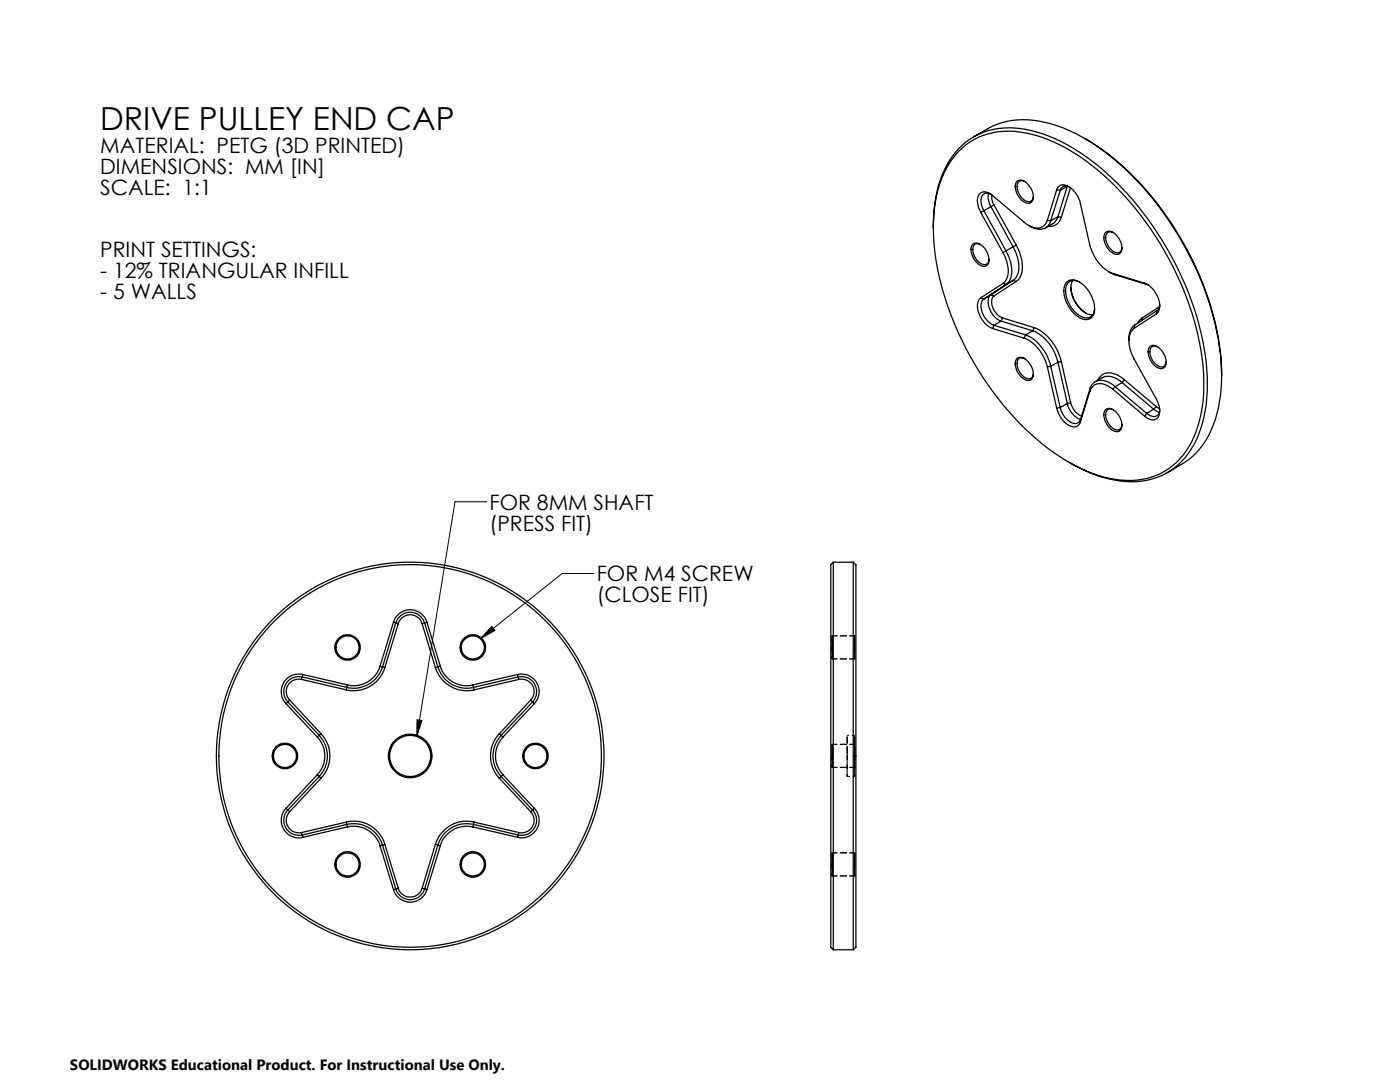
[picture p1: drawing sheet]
<svg xmlns="http://www.w3.org/2000/svg" width="279mm" height="216mm" viewBox="0 0 279 216" stroke-linecap="round" stroke-linejoin="round" font-family="sans-serif">
<path d="M97.2 100.1h-6.4l-7.6 46.9M118.5 114.4h-6.3l-16.4 13.1M98.1 125l.7 .8-3 1.7zM83.2 143.6l1 .2-1 3.2z" fill="none" stroke="#000" stroke-width=".2"/>
<path d="M98.1 125l.7 .8-3 1.7zM83.2 143.6l1 .2-1 3.2z" fill="#000"/>
<g fill="none" stroke="#000" stroke-width=".25">
<path d="M191.3 30.2a14.2 14.2 0 0 1 13.4-3.7 33.1 33.1 0 0 1 15.4 8.3 62 62 0 0 1 20 38.3 27.4 27.4 0 0 1-2.8 15.9 13.5 13.5 0 0 1-13.8 6.8 30.3 30.3 0 0 1-15.3-7.1 61.9 61.9 0 0 1-21.7-39 26.9 26.9 0 0 1 2.9-17.1zM194.3 27.3l2.8-1.6a16 16 0 0 1 12.8-1 39.2 39.2 0 0 1 16.6 10.9 63 63 0 0 1 17.1 35.1l.2 4.3M197.3 38.6v1.3l.5 1.3M197.7 38.7a1.26 1.26 0 0 0-1.3 0 1.26 1.26 0 0 0-.6 1.2l.2 1.3 .4 .9M197.9 38.9l.1 1.2 .4 .8M202.8 36.3a1.44 1.44 0 0 1 2.2 .4 3.2 3.2 0 0 1 1 3.5l-.2 .2a1.97 1.97 0 0 1-2.5-1.2 2.78 2.78 0 0 1-.5-2.9zM204.5 36.2a.96 .96 0 0 0-1.1 0 .96 .96 0 0 0-.4 1 3.2 3.2 0 0 0 2.3 3.1 .97 .97 0 0 0 .9-1.1M210.9 37.9a1.4 1.4 0 0 1 2.2-.8 5.4 5.4 0 0 1 2.5 3.5l1.9 8.3a8.2 8.2 0 0 0 4.6 5.7M210.9 37.9l-1.9 6.1M210.9 37.9l.7 .1M211.6 38l-1.9 6.1M213 37.1l-1.4 .9"/>
<path d="M213 37.1l-1.9 6.2M213 37.1v.1M213.4 37.3a1.15 1.15 0 0 0-1.8 .7M213.6 37.5l-1.8 5.9M216.4 27.6a53.3 53.3 0 0 1 19.1 19.8 55.4 55.4 0 0 1 8.3 27.6M186.3 45.4a22.9 22.9 0 0 1 4.4-15 14 14 0 0 1 14-4.6 34.6 34.6 0 0 1 16.7 9.2 63.1 63.1 0 0 1 19.3 37.3 28.6 28.6 0 0 1-2.4 16.3 14 14 0 0 1-15.8 7.2 27 27 0 0 1-9.2-3.6M194.2 48.7a1.78 1.78 0 0 1 2.3 .8 3.2 3.2 0 0 1 .6 3.3 1.41 1.41 0 0 1-2.1-.4 3.2 3.2 0 0 1-1-3.5zM195.7 48.8a1.04 1.04 0 0 0-1.3 .1 1.04 1.04 0 0 0-.2 1.2 3.1 3.1 0 0 0 2.3 2.7l.6-.3 .3-.7M195.7 42.4a3.5 3.5 0 0 1-.2-3.7 1.8 1.8 0 0 1 2.6 .3l6.3 5.3a3.1 3.1 0 0 0 4 .7l.6-1M195.7 59.4a2.68 2.68 0 0 0-.2 3.5 4.7 4.7 0 0 0 2.6 2.6M195.7 42.4l4.5 8M195.7 59.4l.7 .3"/>
<path d="M196.4 59.7a2.76 2.76 0 0 0 .1 3.6l.9 1 1 .6M196.4 42.1l-.7 .3M196.4 42.1l4.4 8M197.8 58.8a2.46 2.46 0 0 0-.1 3.2l1.1 1.5 1 .6M197.8 41.2l-1.4 .9M197.8 41.2l4.4 8M197.8 58.8l-1.4 .9M197.8 58.8l.6 .3M198.4 59.1a2.4 2.4 0 0 0 .1 3.1l.9 .9 .7 .3M198.4 40.9l4.4 8M198.4 40.9l-.6 .3M200.2 50.4a5.7 5.7 0 0 1 .5 5.6l-.5 .6"/>
<path d="M200.2 56.6l-4.5 2.8M200.2 56.6l.6 .2M200.8 50.1a6.8 6.8 0 0 1 .8 5.7l-.8 1M200.8 50.1l-.6 .3M200.8 56.8l-4.4 2.9M202.2 49.2a6.8 6.8 0 0 1 .8 5.8l-.8 1M202.2 49.2l-1.4 .9M202.2 56l-1.4 .8M202.2 56l.6 .2M202.2 56l-4.4 2.8M202.8 48.9a7.5 7.5 0 0 1 .8 6.3l-.8 1M202.8 56.2l-4.4 2.9"/>
<path d="M202.8 48.9l-.6 .3M209 44l.7 .1M209.7 44.1a2.33 2.33 0 0 1-3.5 1.3l-.9-.4M211.1 43.3l-.6 1.1-1.9 1.1M211.1 43.3l-1.4 .8M211.1 43.3l.7 .1M211.8 43.4a2.41 2.41 0 0 1-2.6 1.8M213 56.2a2.31 2.31 0 0 1 2.9 .4 6.5 6.5 0 0 1 2.4 6.1 1.92 1.92 0 0 1-3.2 .4 6 6 0 0 1-2.6-6.3zM213.7 57.3a7 7 0 0 0 3 5.2M214.1 56a4.9 4.9 0 0 0 1.2 5.3 3.5 3.5 0 0 0 2.8 1.5M215.5 56.3a1.77 1.77 0 0 0-2-.1 1.77 1.77 0 0 0-.8 1.8 5.9 5.9 0 0 0 3.8 5.4 1.67 1.67 0 0 0 1.9-1.9M220.5 46.5a1.44 1.44 0 0 1 2.2 .3 3.2 3.2 0 0 1 1 3.6 1.25 1.25 0 0 1-1.9-.1 3.4 3.4 0 0 1-1.3-3.8z"/>
<path d="M221.2 54.2l1.3 .6M222.1 54.6l6.3 1.9M222.1 54.6l.4 .2M222.2 46.4a.96 .96 0 0 0-1.1 0 .96 .96 0 0 0-.4 1 3.2 3.2 0 0 0 2.3 3 .97 .97 0 0 0 .9-1M222.5 54.8l6.3 2M228.4 56.5a5.1 5.1 0 0 1 3 5.3l-.6 .8M228.4 56.5l.4 .3M228.8 56.8l.4 .1M198.1 65.5l6.3 2M198.4 64.9l6.3 1.9M198.4 64.9l-.3 .6M199.8 64.1l6.3 1.9"/>
<path d="M199.8 64.1l-1.4 .8M200.1 63.4l6.3 2M200.1 63.4l-.3 .7M202.8 71.6a1.44 1.44 0 0 1 2.2 .4 3.2 3.2 0 0 1 1 3.5 1.2 1.2 0 0 1-1.9 0 3.4 3.4 0 0 1-1.3-3.9zM204.4 67.5a8.2 8.2 0 0 1 4.6 5.7M204.5 71.6a.96 .96 0 0 0-1.1-.1 .96 .96 0 0 0-.4 1.1 3.2 3.2 0 0 0 2.3 3 .97 .97 0 0 0 .9-1.1M204.7 66.8a8.9 8.9 0 0 1 5 6.3M204.7 66.8l-.3 .7M206.1 66a8.8 8.8 0 0 1 5 6.3M206.1 66l-1.4 .8M206.4 65.4a9.5 9.5 0 0 1 5.4 6.7M206.4 65.4l-.3 .6"/>
<path d="M209 73.2l1.9 8.3M209.7 73.1l-.7 .1M209.7 73.1l1.9 8.2M211.1 72.3l-1.4 .8M211.1 72.3l1.9 8.2M211.8 72.1l1.9 8.3M211.8 72.1l-.7 .2M217.5 78.1l-1.9 6.1M217.5 77.6v.5M217.5 77.6l-1.8 6.1M218.6 76.2a4.1 4.1 0 0 1 2.5-1.1l1.4 .3 1.4 .9M222.1 77.7a3.1 3.1 0 0 0-3.9-.7l-.7 1.1"/>
<path d="M222.1 77.7l6.3 5.3M222.5 77.2a3.3 3.3 0 0 0-4.3-.8l-.7 1.2M222.5 77.2l6.3 5.3M222.5 77.2l-.4 .5M223.9 76.3l6.4 5.4M223.9 76.3l-1.4 .9M224.4 75.8a4.3 4.3 0 0 0-4.2-1.2l-.6 .5-.5 .7M224.4 75.8l6.3 5.3M224.4 75.8l-.5 .5M226.3 65.5a3.5 3.5 0 0 0-.9 3.7l.9 2.4 4.5 8.1a3.6 3.6 0 0 1 .2 3.7 1.79 1.79 0 0 1-2.6-.4M226.4 64.9a3.5 3.5 0 0 0-1.1 3.1M226.4 64.9l-.1 .6"/>
<path d="M228 63.4l-.9 1.1M228 63.4l-.1 .6M229.4 69.3a1.44 1.44 0 0 1 2.2 .3 3.3 3.3 0 0 1 .9 3.6 1.4 1.4 0 0 1-2.2-.4 3.2 3.2 0 0 1-.9-3.5zM230.8 62.6l-4.5 2.9M230.9 62l-.1 .6M230.9 62l-4.5 2.9M231 69.2a1.04 1.04 0 0 0-1.2 .1 1.04 1.04 0 0 0-.3 1.3 3.2 3.2 0 0 0 2.3 2.6 .97 .97 0 0 0 .9-1M231.4 61.2l-3.4 2.2M231.5 60.8l-.1 .5-.5 .7M243.8 75a23.9 23.9 0 0 1-3.8 13.8 13.1 13.1 0 0 1-4.2 3.9l-2.9 1.6M210.9 81.5a4.5 4.5 0 0 0 3.6 3.7 1.25 1.25 0 0 0 1.1-1M211.6 81.3a3.9 3.9 0 0 0 3 3.2 1.1 1.1 0 0 0 1.1-.8"/>
<path d="M211.6 81.3l-.7 .2M213 80.5a4.3 4.3 0 0 0 2.7 3.2M213 80.5l-1.4 .8M213.7 80.4a3.6 3.6 0 0 0 2.2 2.6M213.7 80.4l-.7 .1M215.7 83.7l-.1 .5M220.5 81.9a1.4 1.4 0 0 1 2.2 .3 3.2 3.2 0 0 1 1 3.6 1.44 1.44 0 0 1-2.2-.4 3.3 3.3 0 0 1-1-3.5zM222.2 81.8a.96 .96 0 0 0-1.1-.1 .96 .96 0 0 0-.4 1.1 3.2 3.2 0 0 0 2.3 3 .97 .97 0 0 0 .9-1.1M228.8 82.5l-.4 .5M230.3 81.7l1.1 .6M230.3 81.7l-1.5 .8M230.7 81.1l.7 .5"/>
<path d="M230.7 81.1l-.4 .6M231.5 81.8a1.28 1.28 0 0 1-.8 1.3 1.28 1.28 0 0 1-1.5-.4l-.4-.2M166.3 112.2v77.3M166.3 112.2l-.5 .5v76.3l.5 .5M166.3 112.2h4M170.3 112.2v77.3M170.3 112.2l.5 .5v76.3l-.5 .5M57.8 139.7l6.3 6.7M57.8 139.7l-.4 .4M60.2 135.6a2.48 2.48 0 0 0-2.7 1.2 2.48 2.48 0 0 0 .3 2.9M60.2 135.6l8.9 2.1M60.3 135.1a3 3 0 0 0-3.3 1.4 3 3 0 0 0 .4 3.6"/>
<path d="M60.3 135.1l8.9 2.1M60.3 135.1l-.1 .5M60.4 134.6a3.5 3.5 0 0 0-3.8 1.6 3.5 3.5 0 0 0 .5 4.2M60.4 134.6l9 2.1M60.4 134.6l-.1 .5M69.2 137.2l-.1 .5M69.4 136.7l-.2 .5M75.8 132.9a5.4 5.4 0 0 1-6.4 3.8M75.8 132.9l.5 .2M76.3 133.1a6 6 0 0 1-7.1 4.1M76.3 133.1l.5 .1M76.8 133.2a6.5 6.5 0 0 1-7.7 4.5"/>
<path d="M78.5 124.1a3.5 3.5 0 0 1 3.4-2.4 3.5 3.5 0 0 1 3.3 2.4M78.5 124.1l-2.7 8.8M78.5 124.1l.5 .2M79 124.3a3 3 0 0 1 2.9-2.1 3 3 0 0 1 2.8 2.1M79 124.3l-2.7 8.8M79 124.3l.5 .2M79.5 124.5a2.48 2.48 0 0 1 2.4-1.8 2.48 2.48 0 0 1 2.3 1.8M79.5 124.5l-2.7 8.7M84.2 124.5l2.7 8.7M84.7 124.3l2.7 8.8a6 6 0 0 0 7.1 4.1M84.7 124.3l-.5 .2M85.2 124.1l2.7 8.8"/>
<path d="M85.2 124.1l-.5 .2M86.9 133.2a6.6 6.6 0 0 0 7.7 4.5M87.9 132.9a5.4 5.4 0 0 0 6.5 3.8M87.9 132.9l-1 .3M94.4 136.7l.1 .5M94.5 137.2l.1 .5M103.3 134.6a3.5 3.5 0 0 1 3.8 1.6 3.5 3.5 0 0 1-.5 4.2M103.3 134.6l-8.9 2.1M103.3 134.6l.1 .5M103.4 135.1a3 3 0 0 1 3.3 1.4 3 3 0 0 1-.4 3.6M103.4 135.1l-8.9 2.1M103.4 135.1l.1 .5"/>
<path d="M103.5 135.6a2.48 2.48 0 0 1 2.8 1.2 2.48 2.48 0 0 1-.4 2.9M103.5 135.6l-8.9 2.1M105.9 139.7l-6.2 6.7M105.9 139.7l.4 .4M57.1 140.4l6.2 6.7M57.4 140.1l6.3 6.6M57.4 140.1l-.3 .3M63.3 147.1a5.4 5.4 0 0 1 0 7.5M63.3 154.6l-6.2 6.7M63.3 154.6l.4 .3M63.7 146.7a6 6 0 0 1 0 8.2M63.7 146.7l-.4 .4"/>
<path d="M63.7 154.9l-6.3 6.7M63.7 154.9l.4 .4M64.1 146.4a6.5 6.5 0 0 1 0 8.9M64.1 146.4l-.4 .3M64.1 155.3l-6.3 6.7M99.7 146.4a6.5 6.5 0 0 0 0 8.9M99.7 146.4l.3 .3M99.7 155.3l6.2 6.7M100 146.7a6 6 0 0 0 0 8.2l6.3 6.7M100 146.7l.4 .4M100.4 147.1a5.5 5.5 0 0 0 0 7.5M100.4 154.6l6.2 6.7"/>
<path d="M100.4 154.6l-.7 .7M106.3 140.1l.3 .3M106.3 140.1l-6.3 6.6M106.6 140.4l-6.2 6.7M57.1 161.3a3.5 3.5 0 0 0-.5 4.1 3.5 3.5 0 0 0 3.8 1.7M57.1 161.3l.3 .3M57.4 161.6a3 3 0 0 0-.3 3.6 3 3 0 0 0 3.2 1.4M57.4 161.6l.4 .4M57.8 162a2.5 2.5 0 0 0-.3 2.9 2.5 2.5 0 0 0 2.7 1.2M60.2 166.1l.1 .5M60.3 166.6l.1 .5M69.1 164a6.4 6.4 0 0 1 7.7 4.5"/>
<path d="M69.1 164l-8.9 2.1M69.1 164l.1 .5M69.2 164.5a6.1 6.1 0 0 1 7.1 4.1M69.2 164.5l-8.9 2.1M69.2 164.5l.2 .5M69.4 165a5.5 5.5 0 0 1 6.4 3.8M69.4 165l-9 2.1M75.8 168.8l2.7 8.7M76.3 168.6l-.5 .2M76.3 168.6l2.7 8.8M76.8 168.5l-.5 .1M76.8 168.5l2.7 8.7"/>
<path d="M78.5 177.5a3.5 3.5 0 0 0 3.4 2.5 3.5 3.5 0 0 0 3.3-2.5M79 177.4a3 3 0 0 0 2.9 2.1 3 3 0 0 0 2.8-2.1M79 177.4l-.5 .1M79.5 177.2a2.49 2.49 0 0 0 2.4 1.8 2.49 2.49 0 0 0 2.3-1.8M79.5 177.2l-.5 .2M84.2 177.2l.5 .2M84.7 177.4l.5 .1M86.9 168.5l1 .3M86.9 168.5l-2.7 8.7M87.9 168.8l-2.7 8.7M94.4 165a5.5 5.5 0 0 0-6.5 3.8M94.4 165l8.9 2.1"/>
<path d="M94.5 164.5a6 6 0 0 0-7.1 4.1l-2.7 8.8M94.5 164.5l-.1 .5M94.5 164.5l8.9 2.1M94.6 164a6.5 6.5 0 0 0-7.7 4.5M94.6 164l-.1 .5M94.6 164l8.9 2.1M103.4 166.6l-.1 .5M103.5 166.1l-.1 .5M105.9 162a2.5 2.5 0 0 1 .4 2.9 2.5 2.5 0 0 1-2.8 1.2M106.3 161.6a3 3 0 0 1 .4 3.6 3 3 0 0 1-3.3 1.4M106.3 161.6l-.4 .4M106.6 161.3a3.5 3.5 0 0 1 .5 4.1 3.5 3.5 0 0 1-3.8 1.7"/>
<path d="M106.6 161.3l-.3 .3M166.3 189.5h4"/>
<circle cx="69.4" cy="129.2" r="2.29"/>
<circle cx="69.4" cy="129.2" r="2.54"/>
<circle cx="94.4" cy="129.2" r="2.29"/>
<circle cx="94.4" cy="129.2" r="2.54"/>
<circle cx="56.9" cy="150.8" r="2.29"/>
<circle cx="56.9" cy="150.8" r="2.54"/>
<circle cx="81.9" cy="150.8" r="4.1"/>
<circle cx="81.9" cy="150.8" r="38.2"/>
<circle cx="81.9" cy="150.9" r="4.4"/>
<circle cx="81.9" cy="150.8" r="38.7"/>
<circle cx="106.9" cy="150.8" r="2.29"/>
<circle cx="106.9" cy="150.8" r="2.54"/>
<circle cx="69.4" cy="172.5" r="2.29"/>
<circle cx="69.4" cy="172.5" r="2.54"/>
<circle cx="94.4" cy="172.5" r="2.29"/>
<circle cx="94.4" cy="172.5" r="2.54"/>
</g>
<path d="M166.1 128.8v2.7v-4.6v1.9M170.6 128.8v2.7v-4.6v1.9M166.1 150.4v2.7v-4.6v1.9M170.6 150.4v2.7v-4.6v1.9M166.1 172.1v2.7v-4.6v1.9M170.6 172.1v2.7v-4.6v1.9" fill="none" stroke="#000" stroke-width=".2" stroke-dasharray="1.3 .6" stroke-dashoffset="-.2"/>
<path d="M169.1 150.3v4.6v-8.2v3.6M170.6 150.3v4.6v-8.2v3.6" fill="none" stroke="#000" stroke-width=".2" stroke-dasharray="1.3 .6" stroke-dashoffset=".1"/>
<path d="M166.1 129.2v2.3v-4.6v2.3M170.6 129.2v2.3v-4.6v2.3M166.1 150.8v2.3v-4.6v2.3M170.6 150.8v2.3v-4.6v2.3M166.1 172.5v2.3v-4.6v2.3M170.6 172.5v2.3v-4.6v2.3" fill="none" stroke="#000" stroke-width=".2" stroke-dasharray="1.3 .6" stroke-dashoffset="-.1"/>
<path d="M166.1 131.5h4.5M170.6 126.9h-4.5M166.1 153.1h4.5M170.6 148.5h-4.5M166.1 174.8h4.5M170.6 170.2h-4.5" fill="none" stroke="#000" stroke-width=".2" stroke-dasharray="1.3 .6" stroke-dashoffset=".3"/>
<path d="M169.1 154.9h1.5M170.6 146.7h-1.5" fill="none" stroke="#000" stroke-width=".2" stroke-dasharray="1.3 .6" stroke-dashoffset=".8"/>
<text font-size="6.3" x="20" y="25.9">DRIVE PULLEY END CAP</text>
<g font-size="4.2">
<text x="20" y="30.5">MATERIAL: PETG (3D PRINTED)</text>
<text x="20" y="34.7">DIMENSIONS: MM [IN]</text>
<text x="20" y="38.9">SCALE: 1:1</text>
<text x="20" y="51.4">PRINT SETTINGS:</text>
<text x="20" y="55.6">- 12% TRIANGULAR INFILL</text>
<text x="20" y="59.7">- 5 WALLS</text>
<text x="97.7" y="101.7">FOR 8MM SHAFT</text>
<text x="97.7" y="105.9">(PRESS FIT)</text>
<text x="119.1" y="116">FOR M4 SCREW</text>
<text x="119.1" y="120.2">(CLOSE FIT)</text>
</g>
<text font-size="3" x="14" y="213.5">SOLIDWORKS Educational Product. For Instructional Use Only.</text>
</svg>
